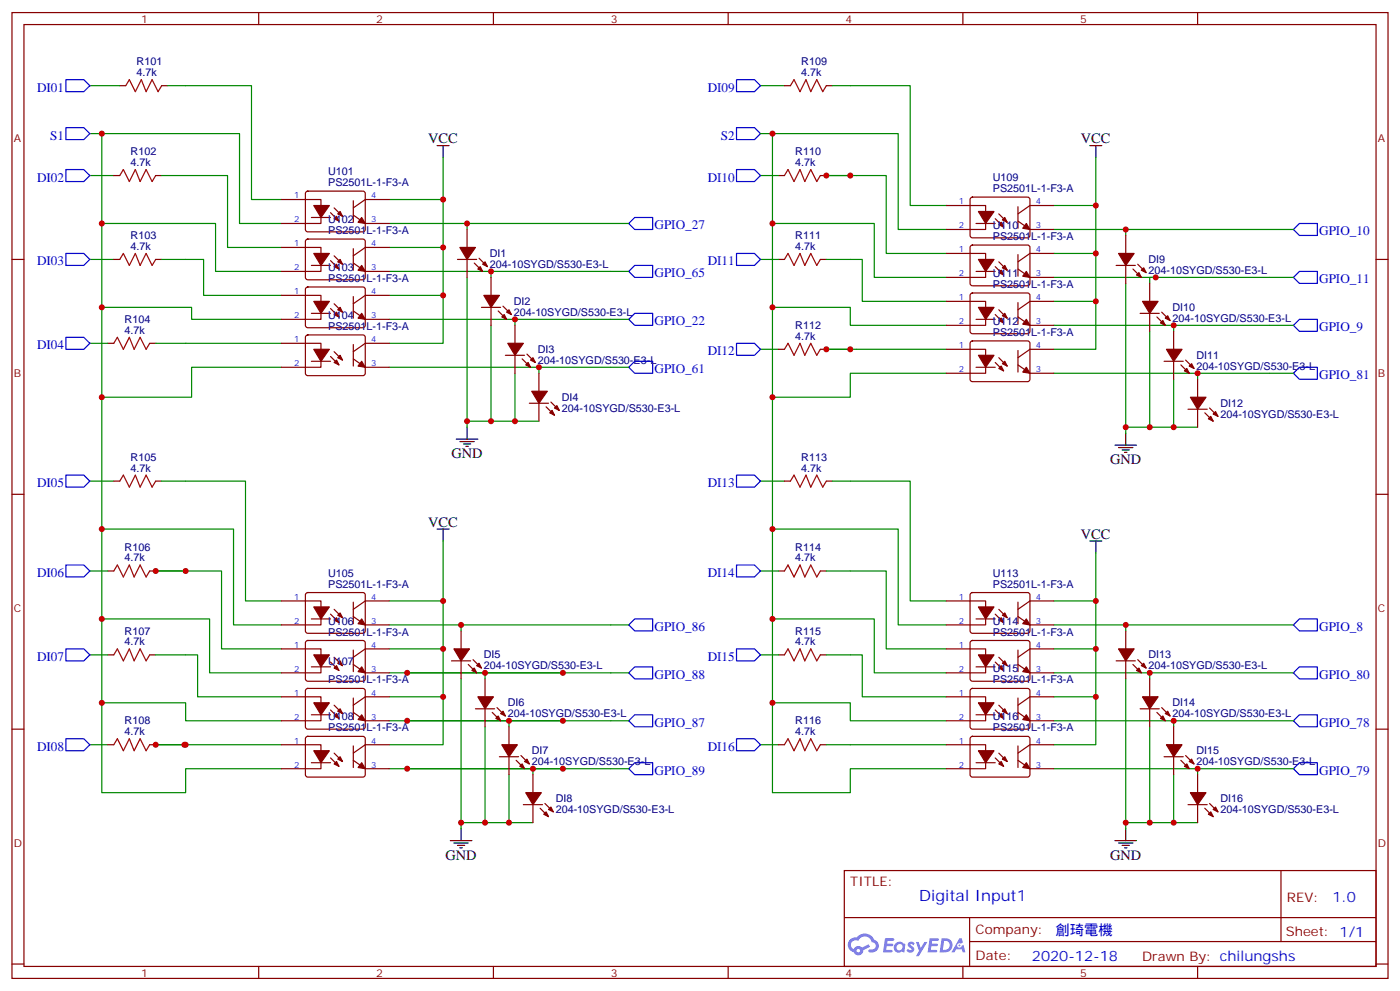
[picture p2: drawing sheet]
<svg xmlns="http://www.w3.org/2000/svg" width="412mm" height="292mm" viewBox="0 0 412 292" stroke-linecap="round" stroke-linejoin="round" font-family="sans-serif">
<g fill="none" stroke="#870000" stroke-width=".35">
<path d="M3.5 3.7h405.4v284.3h-405.4zM7.1 7.2h398.2v277.3h-398.2zM76.2 3.7v3.5M145.3 3.7v3.5M214.5 3.7v3.5M283.6 3.7v3.5M352.8 3.7v3.5M3.5 76.4h3.6M405.3 76.4h3.6M3.5 145.5h3.6M405.3 145.5h3.6M3.5 214.7h3.6"/>
<path d="M405.3 214.7h3.6M248.7 256.3h156.6v28.2h-156.6zM377.3 256.3v20.9M248.7 270.1h156.5M285.6 277.2h119.6M285.6 270.1v14.2M3.5 283.8h3.6M76.2 284.5v3.5M145.3 284.5v3.5M214.5 284.5v3.5M283.6 284.5v3.5M352.8 284.5v3.5"/>
<path d="M405.3 283.8h3.6"/>
</g>
<g fill="#5487ff">
<path d="M267.7 277.5a1.22 1.22 0 0 1 1.7 .2l-.4 .6a.47 .47 0 0 0-.3-.4 .47 .47 0 0 0-.5 .2l.1 .2a1.14 1.14 0 0 1 .8 1.8 1.14 1.14 0 0 1-1.9 0l-.2-.2 .5-.6 .7 .5a.29 .29 0 0 0 .3-.3 .29 .29 0 0 0-.2-.3 1.04 1.04 0 0 1-.6-1.7z"/>
<path d="M260.7 276.2h2.4l.3 .2-.2 .5-1.8 .1-.1 .8h1.5l.3 .4-.3 .4h-1.6l-.2 1.1h1.7l.2 .3-.2 .3-2.6 .1z"/>
<path d="M273.8 276.2h2.4l.3 .2-.1 .5-1.8 .1-.2 .8h1.6l.3 .4-.4 .4-1.6-.1-.1 1.1 1.7 .1 .2 .3-.2 .3-2.6 .1z"/>
<path d="M282.6 276.2h.7l.3 1.3-.6 .3a.69 .69 0 0 0-1 .3 .69 .69 0 0 0 .4 .9 .69 .69 0 0 0 .9-.6l.5-.2 .6 2.2h-.8l-.2-.9h-1.8l-.5 .9h-.8z"/>
<path d="M269.8 277.3h.8l.6 1.8 1.1-1.8h.9l-2.6 4.2h-.8l.9-1.5z"/>
<path d="M277.4 276.2l-.6 4.2h1.3a2.11 2.11 0 0 0 2.5-2.1 2.11 2.11 0 0 0-2.5-2.1zM278.1 277a1.39 1.39 0 0 1 1.7 1.4 1.39 1.39 0 0 1-1.8 1.2h-.3z"/>
<path d="M263.7 277.8a1.54 1.54 0 0 0-.1 2.2 1.54 1.54 0 0 0 2.2 .1l.6 .3 .3-2.3-.2-.3h-.4a1.49 1.49 0 0 0-2.4 0zM264 278.8a.94 .94 0 0 1 1.8 0 .94 .94 0 0 1-1.8 0z"/>
<path d="M250.4 276.6a2.18 2.18 0 0 0 1.1 3.7 1.44 1.44 0 0 0 1.6 .9 1.44 1.44 0 0 0 1.2-1.4l2-1.1-.5-.7-1.9 1a1.47 1.47 0 0 0-2.4 .4 1.39 1.39 0 0 1-.7-1.9 1.39 1.39 0 0 1 2-.5 2.12 2.12 0 0 1 2.2-1.3 2.12 2.12 0 0 1 1.9 1.7 1.14 1.14 0 0 1 1.1 1.4 1.14 1.14 0 0 1-1.7 .7 .43 .43 0 0 0-.5 .4 .43 .43 0 0 0 .4 .5 1.98 1.98 0 0 0 2.5-1.2 1.98 1.98 0 0 0-1.2-2.6 3.1 3.1 0 0 0-5.3-.6l-.9 .1zM252.3 279.9a.55 .55 0 0 1 1.1 0 .55 .55 0 0 1-1.1 0z"/>
<circle cx="282.6" cy="278.3" r=".26"/>
</g>
<g fill="none" stroke="#a10000" stroke-width=".35">
<path d="M37 25.2l1.1-1.7 1.8 3.5 1.7-3.5 1.4 3.5 1.8-3.5 1.8 3.5 1-1.8M232.8 25.2l1.1-1.7 1.8 3.5 1.7-3.5 1.4 3.5 1.8-3.5 1.8 3.5 1-1.8M35.3 51.7l1-1.8 1.8 3.5 1.8-3.5 1.4 3.5 1.7-3.5 1.8 3.5 1.1-1.7M231.1 51.7l1-1.8 1.8 3.5 1.8-3.5 1.4 3.5 1.7-3.5 1.8 3.5 1.1-1.7M35.3 76.4l1-1.8 1.8 3.5 1.8-3.5 1.4 3.5 1.7-3.5 1.8 3.5 1.1-1.7M231.1 76.4l1-1.8 1.8 3.5 1.8-3.5 1.4 3.5 1.7-3.5 1.8 3.5 1.1-1.7M33.5 101.1l1.1-1.8 1.7 3.5 1.8-3.5 1.4 3.5 1.8-3.5 1.7 3.5 1.1-1.7M231.1 102.8l1-1.7 1.8 3.5 1.8-3.5 1.4 3.5 1.7-3.5 1.8 3.5 1.1-1.8M35.3 141.6l1-1.7 1.8 3.5 1.8-3.5 1.4 3.5 1.7-3.5 1.8 3.5 1.1-1.8M232.8 141.6l1.1-1.7 1.8 3.5 1.7-3.5 1.4 3.5 1.8-3.5 1.8 3.5 1-1.8M33.5 168.1l1.1-1.8 1.7 3.6 1.8-3.6 1.4 3.6 1.8-3.6 1.7 3.6 1.1-1.8M231.1 168.1l1-1.8 1.8 3.6 1.8-3.6 1.4 3.6 1.7-3.6 1.8 3.6 1.1-1.8"/>
<path d="M33.5 192.8l1.1-1.8 1.7 3.6 1.8-3.6 1.4 3.6 1.8-3.6 1.7 3.6 1.1-1.8M231.1 192.8l1-1.8 1.8 3.6 1.8-3.6 1.4 3.6 1.7-3.6 1.8 3.6 1.1-1.8M33.5 219.3l1.1-1.8 1.7 3.5 1.8-3.5 1.4 3.5 1.8-3.5 1.7 3.5 1.1-1.7M231.1 219.3l1-1.8 1.8 3.5 1.8-3.5 1.4 3.5 1.7-3.5 1.8 3.5 1.1-1.7"/>
</g>
<g fill="none" stroke="#870000" stroke-width=".35">
<path d="M35.3 25.2h1.7M47.6 25.2h1.8M231.1 25.2h1.7M243.4 25.2h1.8M33.5 51.7h1.8M45.9 51.7h1.7M82.9 58.7h11.6v7.1h-11.6M90.2 56.5l.5-.2h16.5l.4 .7-.1 10.8-.6 .5-16.5-.1-.4-.6v-10.6zM104.1 59.1v6.3M114.7 58.7h-7.1l-3.5 2.5M229.3 51.7h1.8M241.7 51.7h1.7"/>
<path d="M286 58.2l.5-.2 16.5 .1 .4 .6-.1 10.9-.6 .4h-16.5l-.4-.7v-10.6zM33.5 76.4h1.8M45.9 76.4h1.7M82.9 72.8h11.6v7.1h-11.6M90.2 70.6l.5-.2h16.5l.4 .7-.1 10.8-.6 .5-16.5-.1-.4-.6v-10.6zM91.7 64h5.7M91.7 78.1h5.7M97.4 62.6l2.4 2.5M97.4 76.7l2.4 2.5M98.4 61.2l2.5 2.5M98.4 75.3l2.5 2.5M104.1 63.3l3.5 2.5h7.1"/>
<path d="M104.1 73.2v6.4M104.1 77.4l3.5 2.5h7.1M114.7 72.8h-7.1l-3.5 2.5M134.8 76.4h5.6M137.6 67.6v5.2M137.6 76.4v5.3M139.7 77.4l2.5 2.5M141.1 76l2.5 2.5M229.3 76.4h1.8M241.7 76.4h1.7M278.7 60.5h11.6v7.1h-11.6M278.7 74.6h11.6v7.1h-11.6"/>
<path d="M286 72.3l.5-.2 16.5 .1 .4 .6-.1 10.9-.6 .4h-16.5l-.4-.7v-10.6zM287.5 65.8h5.7M287.5 79.9h5.7M293.2 64.4l2.4 2.5M293.2 78.5l2.4 2.5M294.2 63l2.5 2.4M294.2 77.1l2.5 2.5M299.9 65.1l3.5 2.5h7M299.9 60.9v6.3M299.9 75v6.3M299.9 79.2l3.5 2.5h7M310.4 60.5h-7l-3.5 2.5"/>
<path d="M310.4 74.6h-7l-3.5 2.5M328.8 78.1h5.6M331.6 69.3v5.3M331.6 78.1v5.3M333.7 79.2l2.5 2.5M335.1 77.8l2.5 2.5M82.9 87h11.6v7h-11.6M90.2 84.7l.5-.2h16.5l.4 .7-.1 10.9-.6 .4-16.5-.1-.4-.6v-10.6zM90.2 98.8l.5-.2 16.5 .1 .4 .6-.1 10.9-.6 .4-16.5-.1-.4-.6v-10.6zM91.7 92.3h5.7M97.4 90.8l2.4 2.5M98.4 89.4l2.5 2.5"/>
<path d="M104.1 87.3v6.4M104.1 91.5l3.5 2.5h7.1M114.7 87h-7.1l-3.5 2.4M141.8 90.5h5.7M144.6 81.7v5.3M144.6 90.5v5.3M146.8 91.5l2.4 2.5M148.2 90.1l2.4 2.5M151.7 95.8v5.3M278.7 88.7h11.6v7.1h-11.6M286 86.5l.5-.2h16.5l.4 .7-.1 10.8-.6 .4h-16.5l-.4-.7v-10.5zM287.5 94h5.7"/>
<path d="M293.2 92.6l2.4 2.5M294.2 91.2l2.5 2.5M299.9 89.1v6.3M299.9 93.3l3.5 2.5h7M310.4 88.7h-7l-3.5 2.5M335.8 92.3h5.7M338.7 83.4v5.3M338.7 92.3v5.2M340.8 93.3l2.5 2.5M342.2 91.9l2.5 2.5M345.7 97.5v5.3M31.7 101.1h1.8"/>
<path d="M44.1 101.1h1.8M82.9 101.1h11.6v7h-11.6M91.7 106.4h5.7M97.4 105l2.4 2.4M98.4 103.5l2.5 2.5M104.1 101.4v6.4M104.1 105.7l3.5 2.4h7.1M114.7 101.1h-7.1l-3.5 2.4M148.9 104.6h5.6M151.7 104.6v5.3M153.8 105.7l2.5 2.4M155.2 104.2l2.5 2.5"/>
<path d="M155.9 118.7h5.7M158.7 109.9v5.3M158.7 118.7v5.3M160.9 119.8l2.4 2.4M162.3 118.4l2.4 2.4M229.3 102.8h1.8M241.7 102.8h1.7M278.7 102.8h11.6v7.1h-11.6M286 100.6l.5-.2h16.5l.4 .7-.1 10.8-.6 .5-16.5-.1-.4-.6v-10.6zM287.5 108.1h5.7M293.2 106.7l2.4 2.5M294.2 105.3l2.5 2.5"/>
<path d="M299.9 103.2v6.3M299.9 107.4l3.5 2.5h7M310.4 102.8h-7l-3.5 2.5M342.9 106.4h5.6M345.7 106.4v5.3M347.8 107.4l2.5 2.5M349.2 106l2.5 2.5M352.8 111.7v5.2M350 120.5h5.6M352.8 120.5v5.3M354.9 121.5l2.5 2.5M356.3 120.1l2.5 2.5"/>
<path d="M33.5 141.6h1.8M45.9 141.6h1.7M231.1 141.6h1.7M243.4 141.6h1.8M31.7 168.1h1.8M44.1 168.1h1.8M82.9 176.9h11.6v7.1h-11.6M90.2 174.7l.5-.3 16.5 .1 .4 .7-.1 10.8-.6 .4h-16.5l-.4-.7v-10.5zM98.4 179.4l2.5 2.5M104.1 177.3v6.3M114.7 176.9h-7.1l-3.5 2.5M229.3 168.1h1.8"/>
<path d="M241.7 168.1h1.7M278.7 176.9h11.6v7.1h-11.6M286 174.7l.5-.3 16.5 .1 .4 .7-.1 10.8-.6 .4h-16.5l-.4-.7v-10.5zM294.2 179.4l2.5 2.5M299.9 177.3v6.3M310.4 176.9h-7l-3.5 2.5M31.7 192.8h1.8M44.1 192.8h1.8M82.9 191h11.6v7.1h-11.6M90.2 188.8l.5-.2h16.5l.4 .7-.1 10.8-.6 .5-16.5-.1-.4-.7v-10.5zM91.7 182.2h5.7M91.7 196.3h5.7"/>
<path d="M97.4 180.8l2.4 2.5M97.4 194.9l2.4 2.5M98.4 193.5l2.5 2.5M104.1 191.4v6.3M104.1 181.5l3.5 2.5h7.1M104.1 195.6l3.5 2.5h7.1M114.7 191h-7.1l-3.5 2.5M133 194.6h5.6M135.8 185.7v5.3M135.8 194.6v5.2M137.9 195.6l2.5 2.5M139.3 194.2l2.5 2.5"/>
<path d="M142.9 199.8v5.3M229.3 192.8h1.8M241.7 192.8h1.7M278.7 191h11.6v7.1h-11.6M286 188.8l.5-.2h16.5l.4 .7-.1 10.8-.6 .5-16.5-.1-.4-.7v-10.5zM287.5 182.2h5.7M287.5 196.3h5.7M293.2 180.8l2.4 2.5M293.2 194.9l2.4 2.5M294.2 193.5l2.5 2.5M299.9 181.5l3.5 2.5h7M299.9 195.6l3.5 2.5h7"/>
<path d="M299.9 191.4v6.3M310.4 191h-7l-3.5 2.5M328.8 194.6h5.6M331.6 185.7v5.3M331.6 194.6v5.2M333.7 195.6l2.5 2.5M335.1 194.2l2.5 2.5M338.7 199.8v5.3M31.7 219.3h1.8M44.1 219.3h1.8M82.9 205.1h11.6v7.1h-11.6M82.9 219.3h11.6v7h-11.6"/>
<path d="M90.2 202.9l.5-.2h16.5l.4 .7-.1 10.8-.6 .5-16.5-.1-.4-.6v-10.6zM90.2 217l.5-.2h16.5l.4 .7-.1 10.8-.6 .5-16.5-.1-.4-.6v-10.6zM91.7 210.4h5.7M97.4 209l2.4 2.5M98.4 207.6l2.5 2.5M104.1 205.5v6.3M104.1 219.6v6.4M104.1 209.7l3.5 2.5h7.1M114.7 219.3h-7.1l-3.5 2.4M114.7 205.1h-7.1l-3.5 2.5M140.1 208.7h5.6M142.9 208.7v5.3"/>
<path d="M145 209.7l2.5 2.5M146.4 208.3l2.5 2.5M149.9 214v5.3M229.3 219.3h1.8M241.7 219.3h1.7M278.7 205.1h11.6v7.1h-11.6M278.7 219.3h11.6v7h-11.6M286 202.9l.5-.2h16.5l.4 .7-.1 10.8-.6 .5-16.5-.1-.4-.6v-10.6zM286 217l.5-.2h16.5l.4 .7-.1 10.8-.6 .5-16.5-.1-.4-.6v-10.6zM287.5 210.4h5.7M293.2 209l2.4 2.5M294.2 207.6l2.5 2.5"/>
<path d="M299.9 209.7l3.5 2.5h7M299.9 205.5v6.3M299.9 219.6v6.4M310.4 219.3h-7l-3.5 2.4M310.4 205.1h-7l-3.5 2.5M335.8 208.7h5.7M338.7 208.7v5.3M340.8 209.7l2.5 2.5M342.2 208.3l2.5 2.5M345.7 214v5.3M91.7 224.5h5.7M97.4 223.1l2.4 2.5"/>
<path d="M98.4 221.7l2.5 2.5M104.1 223.8l3.5 2.5h7.1M147.1 222.8h5.7M149.9 222.8v5.3M152 223.8l2.5 2.5M153.5 222.4l2.4 2.5M154.2 236.9h5.6M157 228.1v5.3M157 236.9v5.3M159.1 237.9l2.5 2.5M160.5 236.5l2.5 2.5M287.5 224.5h5.7"/>
<path d="M293.2 223.1l2.4 2.5M294.2 221.7l2.5 2.5M299.9 223.8l3.5 2.5h7M342.9 222.8h5.6M345.7 222.8v5.3M347.8 223.8l2.5 2.5M349.2 222.4l2.5 2.5M350 236.9h5.6M352.8 228.1v5.3M352.8 236.9v5.3M354.9 237.9l2.5 2.5M356.3 236.5l2.5 2.5"/>
</g>
<g fill="none" stroke="#008700" stroke-width=".35">
<path d="M26.5 39.3h3.5v26.5M26.5 25.2h8.8M30 39.3h40.6v26.5h12.3M49.4 25.2h24.7v33.5h8.8M224 25.2h7.1M224 39.3h3.5M245.2 25.2h22.9v35.3h10.6M26.5 51.7h7M47.6 51.7h19.4v21.1h15.9M130.5 46.4v12.3h-15.8M130.5 58.7v14.1h-15.8M224 51.7h5.3"/>
<path d="M243.4 51.7h17.7v22.9h17.6M322.8 46.4v14.1h-12.4M26.5 76.4h7M30 65.8h33.5v14.1h19.4M30 65.8v24.7h26.4v3.5h26.5M47.6 76.4h12.4v10.6h22.9M114.7 65.8h70.5M114.7 79.9h70.5M130.5 72.8v14.2h-15.8M137.6 65.8v1.8M144.6 79.9v1.8M224 76.4h5.3"/>
<path d="M227.5 65.8v-26.5h37.1v28.3h14.1M243.4 76.4h10.6v12.3h24.7M310.4 67.6h70.6M322.8 60.5v14.1h-12.4M322.8 74.6v14.1h-12.4M331.6 67.6v1.7M30 90.5v26.4h26.4v-8.8h26.5M114.7 94h70.5M130.5 87v14.1h-15.8M137.6 81.7v42.3h21.1M144.6 95.8v28.2M151.7 94v1.8"/>
<path d="M278.7 95.8h-28.2v-5.3h-23v26.4M278.7 81.7h-21.2v-15.9h-30v24.7M310.4 81.7h70.6M310.4 95.8h70.6M322.8 88.7v14.1h-12.4M331.6 83.4v42.4h21.2M338.7 97.5v28.3M340.4 81.7h-1.7v1.7M345.7 95.8v1.7M26.5 101.1h5.2M30 116.9v38.9h38.8v28.2h14.1M45.9 101.1h37"/>
<path d="M114.7 108.1h70.5M151.7 109.9v14.1M158.7 108.1v1.8M224 102.8h5.3M243.4 102.8h35.3M278.7 109.9h-28.2v7h-23v65.3M310.4 109.9h70.6M345.7 111.7v14.1M352.8 109.9v1.8M137.6 124v1.8M331.6 125.8v1.7M26.5 141.6h7"/>
<path d="M30 155.8v26.4h31.7v15.9h21.2M47.6 141.6h24.7v35.3h10.6M130.5 159.3v17.6h-15.8M224 141.6h7.1M227.5 155.8h37.1v28.2h14.1M245.2 141.6h22.9v35.3h10.6M26.5 168.1h5.2M45.9 168.1h19.4v22.9h17.6M130.5 176.9v14.1h-15.8M224 168.1h5.3M243.4 168.1h17.7v22.9h17.6M322.8 162.8v14.1h-12.4"/>
<path d="M322.8 176.9v14.1h-12.4M26.5 192.8h5.2M30 182.2v24.7h24.7v5.3h28.2M45.9 192.8h12.3v12.3h24.7M114.7 184h70.5M114.7 198.1h70.5M130.5 191v14.1h-15.8M135.8 199.8v42.4h21.2M135.8 184v1.7M142.9 198.1v1.7M224 192.8h5.3M243.4 192.8h10.6v12.3h24.7"/>
<path d="M278.7 198.1h-21.2v-15.9h-30v24.7M310.4 198.1h70.6M310.4 184h70.6M322.8 191v14.1h-12.4M331.6 199.8v42.4h21.2M331.6 184v1.7M338.7 198.1v1.7M26.5 219.3h5.2M30 206.9v26.5h24.7v-7.1h28.2M45.9 219.3h8.8M54.3 219.3h28.6M114.7 212.2h70.5"/>
<path d="M130.5 205.1v14.2h-15.8M142.9 214v28.2M149.9 212.2v1.8M224 219.3h5.3M243.4 219.3h35.3M278.7 212.2h-28.2v-5.3h-23v26.5h23v-7.1h28.2M310.4 212.2h70.6M322.8 205.1v14.2h-12.4M338.7 214v28.2M345.7 212.2v1.8M114.7 226.3h70.5M119.9 226.3h45.9"/>
<path d="M149.9 228.1v14.1M157 226.3v1.8M310.4 226.3h70.6M345.7 228.1v14.1M352.8 226.3v1.8M135.8 242.2v1.7M331.6 242.2v1.7"/>
</g>
<g fill="none" stroke="#00f" stroke-width=".35">
<path d="M19.4 23.5h5.3l1.8 1.7-1.8 1.8h-5.3zM19.4 37.6h5.3l1.8 1.7-1.8 1.8h-5.3zM217 23.5h5.2l1.8 1.7-1.8 1.8h-5.2zM217 37.6h5.2l1.8 1.7-1.8 1.8h-5.2zM19.4 49.9h5.3l1.8 1.8-1.8 1.7h-5.3zM217 49.9h5.2l1.8 1.8-1.8 1.7h-5.2zM19.4 74.6h5.3l1.8 1.8-1.8 1.7h-5.3zM187 64h5.3v3.6h-5.3l-1.8-1.8zM187 78.1h5.3v3.6h-5.3l-1.8-1.8zM217 74.6h5.2l1.8 1.8-1.8 1.7h-5.2zM382.8 65.8h5.3v3.5h-5.3l-1.8-1.7zM382.8 79.9h5.3v3.5h-5.3l-1.8-1.7z"/>
<path d="M19.4 99.3h5.3l1.8 1.8-1.8 1.7h-5.3zM187 92.3h5.3v3.5h-5.3l-1.8-1.8zM381 95.8l1.8-1.8h5.3v3.5h-5.3zM187 106.4h5.3v3.5h-5.3l-1.8-1.8zM217 101.1h5.2l1.8 1.7-1.8 1.8h-5.2zM381 109.9l1.8-1.8h5.3v3.6h-5.3zM19.4 139.9h5.3l1.8 1.7-1.8 1.8h-5.3zM217 139.9h5.2l1.8 1.7-1.8 1.8h-5.2zM19.4 166.3h5.3l1.8 1.8-1.8 1.8h-5.3zM217 166.3h5.2l1.8 1.8-1.8 1.8h-5.2zM19.4 191h5.3l1.8 1.8-1.8 1.8h-5.3zM187 182.2h5.3v3.5h-5.3l-1.8-1.7z"/>
<path d="M187 196.3h5.3v3.5h-5.3l-1.8-1.7zM217 191h5.2l1.8 1.8-1.8 1.8h-5.2zM382.8 182.2h5.3v3.5h-5.3l-1.8-1.7zM382.8 196.3h5.3v3.5h-5.3l-1.8-1.7zM19.4 217.5h5.3l1.8 1.8-1.8 1.7h-5.3zM187 210.4h5.3v3.6h-5.3l-1.8-1.8zM217 217.5h5.2l1.8 1.8-1.8 1.7h-5.2zM381 212.2l1.8-1.8h5.3v3.6h-5.3zM187 224.5h5.3v3.6h-5.3l-1.8-1.8zM382.8 224.5h5.3v3.6h-5.3l-1.8-1.8z"/>
</g>
<g fill="none" stroke="#000" stroke-width=".35">
<path d="M128.8 42.9h3.5M130.5 42.9v3.5M321 42.9h3.6M322.8 42.9v3.5M134.4 129.3h6.4M135.5 130h4.2M136.5 130.7h2.1M137.2 131.4h.7M137.6 125.8v3.5M328.4 131.1h6.4M329.5 131.8h4.2M330.6 132.5h2.1"/>
<path d="M331.3 133.2h.7M331.6 127.5v3.6M128.8 155.8h3.5M130.5 155.8v3.5M321 159.3h3.6M322.8 159.3v3.5M132.6 247.5h6.4M133.7 248.2h4.2M134.8 248.9h2.1M135.5 249.6h.7M135.8 243.9v3.6M328.4 247.5h6.4"/>
<path d="M329.5 248.2h4.2M330.6 248.9h2.1M331.3 249.6h.7M331.6 243.9v3.6"/>
</g>
<g fill="#870000" stroke="#870000" stroke-width=".35">
<path d="M106.5 64l1.1 1.8-2.1-.4z"/>
<path d="M99.1 63.7l.7 1.4-1.4-.7z"/>
<path d="M99.5 63l.7-.7 .7 1.4z"/>
<path d="M92.4 60.5h4.6l-2.5 3.5z"/>
<path d="M106.5 78.1l1.1 1.8-2.1-.3z"/>
<path d="M98.4 78.5l.7-.7 .7 1.4z"/>
<path d="M99.5 77.1l.7-.7 .7 1.4z"/>
<path d="M92.4 74.6h4.6l-2.5 3.5z"/>
<path d="M106.5 92.3l1.1 1.7-2.1-.3z"/>
<path d="M98.4 92.6l.7-.7 .7 1.4z"/>
<path d="M99.5 91.2l.7-.7 .7 1.4z"/>
<path d="M92.4 88.7h4.6l-2.5 3.6z"/>
<path d="M106.5 106.4l1.1 1.7-2.1-.3z"/>
<path d="M98.4 106.7l.7-.7 .7 1.4z"/>
<path d="M99.5 105.3l.7-.7 .7 1.4z"/>
<path d="M92.4 102.8h4.6l-2.5 3.6z"/>
<path d="M106.5 182.2l1.1 1.8-2.1-.4z"/>
<path d="M99.1 181.9l.7 1.4-1.4-.7z"/>
<path d="M99.5 181.2l.7-.8 .7 1.5z"/>
<path d="M92.4 178.7h4.6l-2.5 3.5z"/>
<path d="M106.5 196.3l1.1 1.8-2.1-.4z"/>
<path d="M98.4 196.7l.7-.7 .7 1.4z"/>
<path d="M99.5 195.3l.7-.7 .7 1.4z"/>
<path d="M92.4 192.8h4.6l-2.5 3.5z"/>
<path d="M106.5 210.4l1.1 1.8-2.1-.4z"/>
<path d="M99.1 210.1l.7 1.4-1.4-.7z"/>
<path d="M99.5 209.4l.7-.7 .7 1.4z"/>
<path d="M92.4 206.9h4.6l-2.5 3.5z"/>
<path d="M106.5 224.5l1.1 1.8-2.1-.3z"/>
<path d="M98.4 224.9l.7-.7 .7 1.4z"/>
<path d="M100.2 222.8l.7 1.4-1.4-.7z"/>
<path d="M92.4 221h4.6l-2.5 3.5z"/>
<path d="M302.3 65.8l1.1 1.8-2.1-.4z"/>
<path d="M294.2 66.1l.7-.7 .7 1.5z"/>
<path d="M295.3 64.7l.7-.7 .7 1.4z"/>
<path d="M288.2 62.3h4.6l-2.5 3.5z"/>
<path d="M302.3 79.9l1.1 1.8-2.1-.4z"/>
<path d="M294.2 80.3l.7-.7 .7 1.4z"/>
<path d="M295.3 78.8l.7-.7 .7 1.5z"/>
<path d="M288.2 76.4h4.6l-2.5 3.5z"/>
<path d="M302.3 94l1.1 1.8-2.1-.4z"/>
<path d="M294.2 94.4l.7-.7 .7 1.4z"/>
<path d="M295.3 93l.7-.7 .7 1.4z"/>
<path d="M288.2 90.5h4.6l-2.5 3.5z"/>
<path d="M302.3 108.1l1.1 1.8-2.1-.4z"/>
<path d="M294.2 108.5l.7-.7 .7 1.4z"/>
<path d="M295.3 107.1l.7-.7 .7 1.4z"/>
<path d="M288.2 104.6h4.6l-2.5 3.5z"/>
<path d="M302.3 182.2l1.1 1.8-2.1-.4z"/>
<path d="M294.2 182.6l.7-.7 .7 1.4z"/>
<path d="M295.3 181.2l.7-.8 .7 1.5z"/>
<path d="M288.2 178.7h4.6l-2.5 3.5z"/>
<path d="M302.3 196.3l1.1 1.8-2.1-.4z"/>
<path d="M294.2 196.7l.7-.7 .7 1.4z"/>
<path d="M295.3 195.3l.7-.7 .7 1.4z"/>
<path d="M288.2 192.8h4.6l-2.5 3.5z"/>
<path d="M302.3 210.4l1.1 1.8-2.1-.4z"/>
<path d="M294.2 210.8l.7-.7 .7 1.4z"/>
<path d="M295.3 209.4l.7-.7 .7 1.4z"/>
<path d="M288.2 206.9h4.6l-2.5 3.5z"/>
<path d="M302.3 224.5l1.1 1.8-2.1-.3z"/>
<path d="M294.2 224.9l.7-.7 .7 1.4z"/>
<path d="M295.3 223.5l.7-.7 .7 1.4z"/>
<path d="M288.2 221h4.6l-2.5 3.5z"/>
<path d="M140.8 79.2l.7-.7 .7 1.4z"/>
<path d="M142.2 77.8l.7-.7 .7 1.4z"/>
<path d="M135.5 72.8h4.6l-2.5 3.6z"/>
<path d="M148.5 92.6l.7 1.4-1.4-.7z"/>
<path d="M149.2 91.9l.7-.7 .7 1.4z"/>
<path d="M142.5 87h4.6l-2.5 3.5z"/>
<path d="M154.9 107.4l.7-.7 .7 1.4z"/>
<path d="M156.3 106l.7-.7 .7 1.4z"/>
<path d="M149.6 101.1h4.6l-2.5 3.5z"/>
<path d="M161.9 121.5l.7-.7 .7 1.4z"/>
<path d="M163.3 120.1l.7-.7 .7 1.4z"/>
<path d="M156.6 115.2h4.6l-2.5 3.5z"/>
<path d="M139.7 196.7l.7 1.4-1.4-.7z"/>
<path d="M141.1 195.3l.7 1.4-1.4-.7z"/>
<path d="M133.7 191h4.6l-2.5 3.6z"/>
<path d="M146 211.5l.8-.7 .7 1.4z"/>
<path d="M147.5 210.1l.7-.7 .7 1.4z"/>
<path d="M140.8 205.1h4.5l-2.4 3.6z"/>
<path d="M153.8 224.9l.7 1.4-1.4-.7z"/>
<path d="M154.5 224.2l.7-.7 .7 1.4z"/>
<path d="M147.8 219.3h4.6l-2.5 3.5z"/>
<path d="M160.2 239.7l.7-.7 .7 1.4z"/>
<path d="M161.6 238.3l.7-.7 .7 1.4z"/>
<path d="M154.9 233.4h4.6l-2.5 3.5z"/>
<path d="M335.5 80.3l.7 1.4-1.4-.7z"/>
<path d="M336.2 79.6l.7-.8 .7 1.5z"/>
<path d="M329.5 74.6h4.6l-2.5 3.5z"/>
<path d="M341.8 95.1l.7-.7 .8 1.4z"/>
<path d="M343.3 93.7l.7-.7 .7 1.4z"/>
<path d="M336.5 88.7h4.6l-2.4 3.6z"/>
<path d="M348.9 109.2l.7-.7 .7 1.4z"/>
<path d="M350.3 107.8l.7-.7 .7 1.4z"/>
<path d="M343.6 102.8h4.6l-2.5 3.6z"/>
<path d="M356 123.3l.7-.7 .7 1.4z"/>
<path d="M358.1 121.2l.7 1.4-1.4-.7z"/>
<path d="M350.7 116.9h4.5l-2.4 3.6z"/>
<path d="M335.5 196.7l.7 1.4-1.4-.7z"/>
<path d="M336.2 196l.7-.7 .7 1.4z"/>
<path d="M329.5 191h4.6l-2.5 3.6z"/>
<path d="M341.8 211.5l.7-.7 .8 1.4z"/>
<path d="M343.3 210.1l.7-.7 .7 1.4z"/>
<path d="M336.5 205.1h4.6l-2.4 3.6z"/>
<path d="M348.9 225.6l.7-.7 .7 1.4z"/>
<path d="M350.3 224.2l.7-.7 .7 1.4z"/>
<path d="M343.6 219.3h4.6l-2.5 3.5z"/>
<path d="M356 239.7l.7-.7 .7 1.4z"/>
<path d="M357.4 238.3l.7-.7 .7 1.4z"/>
<path d="M350.7 233.4h4.5l-2.4 3.5z"/>
</g>
<g fill="#c00">
<circle cx="45.9" cy="219.3" r=".88"/>
<circle cx="45.9" cy="168.1" r=".88"/>
<circle cx="243.4" cy="102.8" r=".88"/>
<circle cx="243.4" cy="51.7" r=".88"/>
<circle cx="322.8" cy="60.5" r=".88"/>
<circle cx="322.8" cy="88.7" r=".88"/>
<circle cx="30" cy="65.8" r=".88"/>
<circle cx="30" cy="90.5" r=".88"/>
<circle cx="30" cy="116.9" r=".88"/>
<circle cx="30" cy="155.8" r=".88"/>
<circle cx="30" cy="206.9" r=".88"/>
<circle cx="250.5" cy="51.7" r=".88"/>
<circle cx="250.5" cy="102.8" r=".88"/>
<circle cx="227.5" cy="65.8" r=".88"/>
<circle cx="227.5" cy="90.5" r=".88"/>
<circle cx="227.5" cy="116.9" r=".88"/>
<circle cx="227.5" cy="39.3" r=".88"/>
<circle cx="227.5" cy="155.8" r=".88"/>
<circle cx="227.5" cy="182.2" r=".88"/>
<circle cx="227.5" cy="206.9" r=".88"/>
<circle cx="30" cy="39.3" r=".88"/>
<circle cx="54.7" cy="168.1" r=".88"/>
<circle cx="54.3" cy="219.3" r=".88"/>
<circle cx="54.7" cy="219.3" r=".88"/>
<circle cx="30" cy="182.2" r=".88"/>
<circle cx="130.5" cy="87" r=".88"/>
<circle cx="130.5" cy="58.7" r=".88"/>
<circle cx="137.6" cy="65.8" r=".88"/>
<circle cx="158.8" cy="108.1" r=".88"/>
<circle cx="137.6" cy="124" r=".88"/>
<circle cx="144.6" cy="124" r=".88"/>
<circle cx="151.7" cy="124" r=".88"/>
<circle cx="149.9" cy="242.2" r=".88"/>
<circle cx="149.9" cy="212.2" r=".88"/>
<circle cx="142.9" cy="242.2" r=".88"/>
<circle cx="142.9" cy="198.1" r=".88"/>
<circle cx="135.8" cy="242.2" r=".88"/>
<circle cx="157" cy="226.3" r=".88"/>
<circle cx="119.9" cy="226.3" r=".88"/>
<circle cx="165.8" cy="226.3" r=".88"/>
<circle cx="130.5" cy="176.9" r=".88"/>
<circle cx="135.8" cy="184" r=".88"/>
<circle cx="130.5" cy="205.1" r=".88"/>
<circle cx="345.7" cy="125.8" r=".88"/>
<circle cx="338.7" cy="125.8" r=".88"/>
<circle cx="331.6" cy="125.8" r=".88"/>
<circle cx="352.8" cy="109.9" r=".88"/>
<circle cx="331.6" cy="67.6" r=".88"/>
<circle cx="322.8" cy="176.9" r=".88"/>
<circle cx="322.8" cy="191" r=".88"/>
<circle cx="322.8" cy="205.1" r=".88"/>
<circle cx="331.6" cy="184" r=".88"/>
<circle cx="352.8" cy="226.3" r=".88"/>
<circle cx="331.6" cy="242.2" r=".88"/>
<circle cx="338.7" cy="198.1" r=".88"/>
<circle cx="338.7" cy="242.2" r=".88"/>
<circle cx="345.7" cy="212.2" r=".88"/>
<circle cx="345.7" cy="242.2" r=".88"/>
<circle cx="119.9" cy="212.2" r=".88"/>
<circle cx="165.8" cy="212.2" r=".88"/>
<circle cx="119.9" cy="198.1" r=".88"/>
<circle cx="165.8" cy="198.1" r=".88"/>
<circle cx="130.5" cy="191" r=".88"/>
<circle cx="144.6" cy="79.9" r=".88"/>
<circle cx="130.5" cy="72.8" r=".88"/>
<circle cx="151.7" cy="94" r=".88"/>
<circle cx="340.4" cy="81.7" r=".88"/>
<circle cx="322.8" cy="74.6" r=".88"/>
<circle cx="345.7" cy="95.8" r=".88"/>
</g>
<text font-size="4.6" fill="#00f" x="270.8" y="265.3">Digital Input1</text>
<g font-size="4.2">
<text x="126.1" y="42.2">VCC</text>
<text x="318.4" y="42.2">VCC</text>
<text x="133" y="134.9">GND</text>
<text x="327" y="136.7">GND</text>
<text x="126.1" y="155">VCC</text>
<text x="318.4" y="158.6">VCC</text>
<text x="131.2" y="253.1">GND</text>
<text x="327" y="253.1">GND</text>
</g>
<g font-size="4.2" fill="#00f">
<text x="392.5" y="265.6">1.0</text>
<text x="310.9" y="275.1">創琦電機</text>
<text x="304" y="282.9">2020-12-18</text>
</g>
<g font-size="3.9" fill="#00f">
<text x="10.9" y="27">DI01</text>
<text x="208.5" y="27">DI09</text>
<text x="14.8" y="41.1">S1</text>
<text x="212.4" y="41.1">S2</text>
<text x="10.9" y="53.4">DI02</text>
<text x="208.5" y="53.4">DI10</text>
<text x="192.8" y="67.6">GPIO_27</text>
<text x="388.6" y="69.3">GPIO_10</text>
<text x="10.9" y="78.1">DI03</text>
<text x="192.8" y="81.7">GPIO_65</text>
<text x="208.5" y="78.1">DI11</text>
<text x="388.6" y="83.4">GPIO_11</text>
<text x="192.8" y="95.8">GPIO_22</text>
<text x="388.6" y="97.5">GPIO_9</text>
<text x="10.9" y="102.8">DI04</text>
<text x="208.5" y="104.6">DI12</text>
<text x="192.8" y="109.9">GPIO_61</text>
<text x="388.6" y="111.7">GPIO_81</text>
<text x="10.9" y="143.4">DI05</text>
<text x="208.5" y="143.4">DI13</text>
<text x="10.9" y="169.9">DI06</text>
<text x="208.5" y="169.9">DI14</text>
<text x="192.8" y="185.7">GPIO_86</text>
<text x="388.6" y="185.7">GPIO_8</text>
<text x="10.9" y="194.6">DI07</text>
<text x="208.5" y="194.6">DI15</text>
<text x="192.8" y="199.8">GPIO_88</text>
<text x="388.6" y="199.8">GPIO_80</text>
<text x="192.8" y="214">GPIO_87</text>
<text x="388.6" y="214">GPIO_78</text>
<text x="10.9" y="221">DI08</text>
<text x="208.5" y="221">DI16</text>
<text x="192.8" y="228.1">GPIO_89</text>
<text x="388.6" y="228.1">GPIO_79</text>
</g>
<g font-size="3.9" fill="#800">
<text x="250.5" y="260.9">TITLE:</text>
<text x="379.1" y="265.6">REV:</text>
<text x="287.4" y="275.1">Company:</text>
<text x="378.7" y="275.7">Sheet: 1/1</text>
<text x="287.4" y="282.8">Date:</text>
<text x="336.4" y="282.8">Drawn By: chilungshs</text>
</g>
<g font-size="3.2" fill="#800">
<text x="41.6" y="6.7">1</text>
<text x="110.8" y="6.7">2</text>
<text x="179.9" y="6.7">3</text>
<text x="249.1" y="6.7">4</text>
<text x="318.2" y="6.7">5</text>
<text x="4.1" y="41.8">A</text>
<text x="405.9" y="41.8">A</text>
<text x="4.1" y="110.9">B</text>
<text x="405.9" y="110.9">B</text>
<text x="4.1" y="180.1">C</text>
<text x="405.9" y="180.1">C</text>
<text x="4.1" y="249.2">D</text>
<text x="405.9" y="249.2">D</text>
<text x="41.6" y="287.5">1</text>
<text x="110.8" y="287.5">2</text>
<text x="179.9" y="287.5">3</text>
<text x="249.1" y="287.5">4</text>
<text x="318.2" y="287.5">5</text>
</g>
<g font-size="3.2" fill="#000080">
<text x="40.2" y="22.4">4.7k</text>
<text x="40.2" y="19.2">R101</text>
<text x="236" y="22.4">4.7k</text>
<text x="236" y="19.2">R109</text>
<text x="38.5" y="45.7">R102</text>
<text x="234.3" y="45.7">R110</text>
<text x="38.5" y="48.9">4.7k</text>
<text x="96.7" y="51.6">U101</text>
<text x="234.3" y="48.9">4.7k</text>
<text x="292.5" y="53.3">U109</text>
<text x="96.7" y="54.8">PS2501L-1-F3-A</text>
<text x="292.5" y="56.6">PS2501L-1-F3-A</text>
<text x="96.7" y="65.7">U102</text>
<text x="38.5" y="70.4">R103</text>
<text x="96.7" y="68.9">PS2501L-1-F3-A</text>
<text x="234.3" y="70.4">R111</text>
<text x="292.5" y="70.7">PS2501L-1-F3-A</text>
<text x="292.5" y="67.4">U110</text>
<text x="38.5" y="73.6">4.7k</text>
<text x="144.3" y="75.7">DI1</text>
<text x="234.3" y="73.6">4.7k</text>
<text x="338.3" y="77.4">DI9</text>
<text x="96.7" y="83">PS2501L-1-F3-A</text>
<text x="96.7" y="79.8">U103</text>
<text x="144.3" y="78.8">204-10SYGD/S530-E3-L</text>
<text x="292.5" y="81.6">U111</text>
<text x="338.3" y="80.6">204-10SYGD/S530-E3-L</text>
<text x="151.3" y="89.8">DI2</text>
<text x="292.5" y="84.8">PS2501L-1-F3-A</text>
<text x="36.7" y="95.1">R104</text>
<text x="96.7" y="93.9">U104</text>
<text x="151.3" y="93">204-10SYGD/S530-E3-L</text>
<text x="292.5" y="95.7">U112</text>
<text x="345.4" y="94.7">204-10SYGD/S530-E3-L</text>
<text x="345.4" y="91.5">DI10</text>
<text x="36.7" y="98.2">4.7k</text>
<text x="96.7" y="97.1">PS2501L-1-F3-A</text>
<text x="234.3" y="100">4.7k</text>
<text x="234.3" y="96.8">R112</text>
<text x="292.5" y="98.9">PS2501L-1-F3-A</text>
<text x="158.4" y="107.1">204-10SYGD/S530-E3-L</text>
<text x="158.4" y="103.9">DI3</text>
<text x="352.4" y="105.7">DI11</text>
<text x="352.4" y="108.8">204-10SYGD/S530-E3-L</text>
<text x="165.5" y="118">DI4</text>
<text x="359.5" y="119.8">DI12</text>
<text x="165.5" y="121.2">204-10SYGD/S530-E3-L</text>
<text x="359.5" y="122.9">204-10SYGD/S530-E3-L</text>
<text x="38.5" y="135.6">R105</text>
<text x="236" y="135.6">R113</text>
<text x="38.5" y="138.8">4.7k</text>
<text x="236" y="138.8">4.7k</text>
<text x="36.7" y="165.3">4.7k</text>
<text x="36.7" y="162.1">R106</text>
<text x="234.3" y="165.3">4.7k</text>
<text x="234.3" y="162.1">R114</text>
<text x="96.7" y="173">PS2501L-1-F3-A</text>
<text x="96.7" y="169.8">U105</text>
<text x="292.5" y="173">PS2501L-1-F3-A</text>
<text x="292.5" y="169.8">U113</text>
<text x="96.7" y="183.9">U106</text>
<text x="292.5" y="183.9">U114</text>
<text x="36.7" y="190">4.7k</text>
<text x="36.7" y="186.8">R107</text>
<text x="96.7" y="187.1">PS2501L-1-F3-A</text>
<text x="234.3" y="190">4.7k</text>
<text x="234.3" y="186.8">R115</text>
<text x="292.5" y="187.1">PS2501L-1-F3-A</text>
<text x="96.7" y="195.7">U107</text>
<text x="142.5" y="197">204-10SYGD/S530-E3-L</text>
<text x="142.5" y="193.9">DI5</text>
<text x="292.5" y="198">U115</text>
<text x="338.3" y="197">204-10SYGD/S530-E3-L</text>
<text x="338.3" y="193.9">DI13</text>
<text x="96.7" y="201.2">PS2501L-1-F3-A</text>
<text x="292.5" y="201.2">PS2501L-1-F3-A</text>
<text x="149.6" y="208">DI6</text>
<text x="345.4" y="208">DI14</text>
<text x="36.7" y="213.3">R108</text>
<text x="96.7" y="215.3">PS2501L-1-F3-A</text>
<text x="96.7" y="212.1">U108</text>
<text x="149.6" y="211.1">204-10SYGD/S530-E3-L</text>
<text x="234.3" y="213.3">R116</text>
<text x="292.5" y="215.3">PS2501L-1-F3-A</text>
<text x="292.5" y="212.1">U116</text>
<text x="345.4" y="211.1">204-10SYGD/S530-E3-L</text>
<text x="36.7" y="216.4">4.7k</text>
<text x="234.3" y="216.4">4.7k</text>
<text x="156.6" y="225.2">204-10SYGD/S530-E3-L</text>
<text x="156.6" y="222.1">DI7</text>
<text x="352.4" y="225.2">204-10SYGD/S530-E3-L</text>
<text x="352.4" y="222.1">DI15</text>
<text x="163.7" y="239.4">204-10SYGD/S530-E3-L</text>
<text x="163.7" y="236.2">DI8</text>
<text x="359.5" y="239.4">204-10SYGD/S530-E3-L</text>
<text x="359.5" y="236.2">DI16</text>
</g>
<g font-size="2.5" fill="#00f">
<text x="86.6" y="58.4">1</text>
<text x="109.4" y="58.4">4</text>
<text x="86.6" y="65.4">2</text>
<text x="109.4" y="65.4">3</text>
<text x="282.4" y="60.1">1</text>
<text x="305.2" y="60.1">4</text>
<text x="282.4" y="67.2">2</text>
<text x="305.2" y="67.2">3</text>
<text x="86.6" y="72.5">1</text>
<text x="109.4" y="72.5">4</text>
<text x="282.4" y="74.3">1</text>
<text x="305.2" y="74.3">4</text>
<text x="86.6" y="79.6">2</text>
<text x="109.4" y="79.6">3</text>
<text x="282.4" y="81.3">2</text>
<text x="305.2" y="81.3">3</text>
<text x="86.6" y="86.6">1</text>
<text x="109.4" y="86.6">4</text>
<text x="282.4" y="88.4">1</text>
<text x="305.2" y="88.4">4</text>
<text x="86.6" y="93.7">2</text>
<text x="109.4" y="93.7">3</text>
<text x="282.4" y="95.4">2</text>
<text x="305.2" y="95.4">3</text>
<text x="86.6" y="100.7">1</text>
<text x="109.4" y="100.7">4</text>
<text x="86.6" y="107.8">2</text>
<text x="109.4" y="107.8">3</text>
<text x="282.4" y="102.5">1</text>
<text x="305.2" y="102.5">4</text>
<text x="282.4" y="109.5">2</text>
<text x="305.2" y="109.5">3</text>
<text x="86.6" y="176.6">1</text>
<text x="109.4" y="176.6">4</text>
<text x="282.4" y="176.6">1</text>
<text x="305.2" y="176.6">4</text>
<text x="86.6" y="183.6">2</text>
<text x="109.4" y="183.6">3</text>
<text x="282.4" y="183.6">2</text>
<text x="305.2" y="183.6">3</text>
<text x="86.6" y="190.7">1</text>
<text x="109.4" y="190.7">4</text>
<text x="282.4" y="190.7">1</text>
<text x="305.2" y="190.7">4</text>
<text x="86.6" y="197.7">2</text>
<text x="109.4" y="197.7">3</text>
<text x="282.4" y="197.7">2</text>
<text x="305.2" y="197.7">3</text>
<text x="86.6" y="204.8">1</text>
<text x="109.4" y="204.8">4</text>
<text x="282.4" y="204.8">1</text>
<text x="305.2" y="204.8">4</text>
<text x="86.6" y="211.8">2</text>
<text x="109.4" y="211.8">3</text>
<text x="282.4" y="211.8">2</text>
<text x="305.2" y="211.8">3</text>
<text x="86.6" y="218.9">1</text>
<text x="109.4" y="218.9">4</text>
<text x="282.4" y="218.9">1</text>
<text x="305.2" y="218.9">4</text>
<text x="86.6" y="226">2</text>
<text x="109.4" y="226">3</text>
<text x="282.4" y="226">2</text>
<text x="305.2" y="226">3</text>
</g>
</svg>
